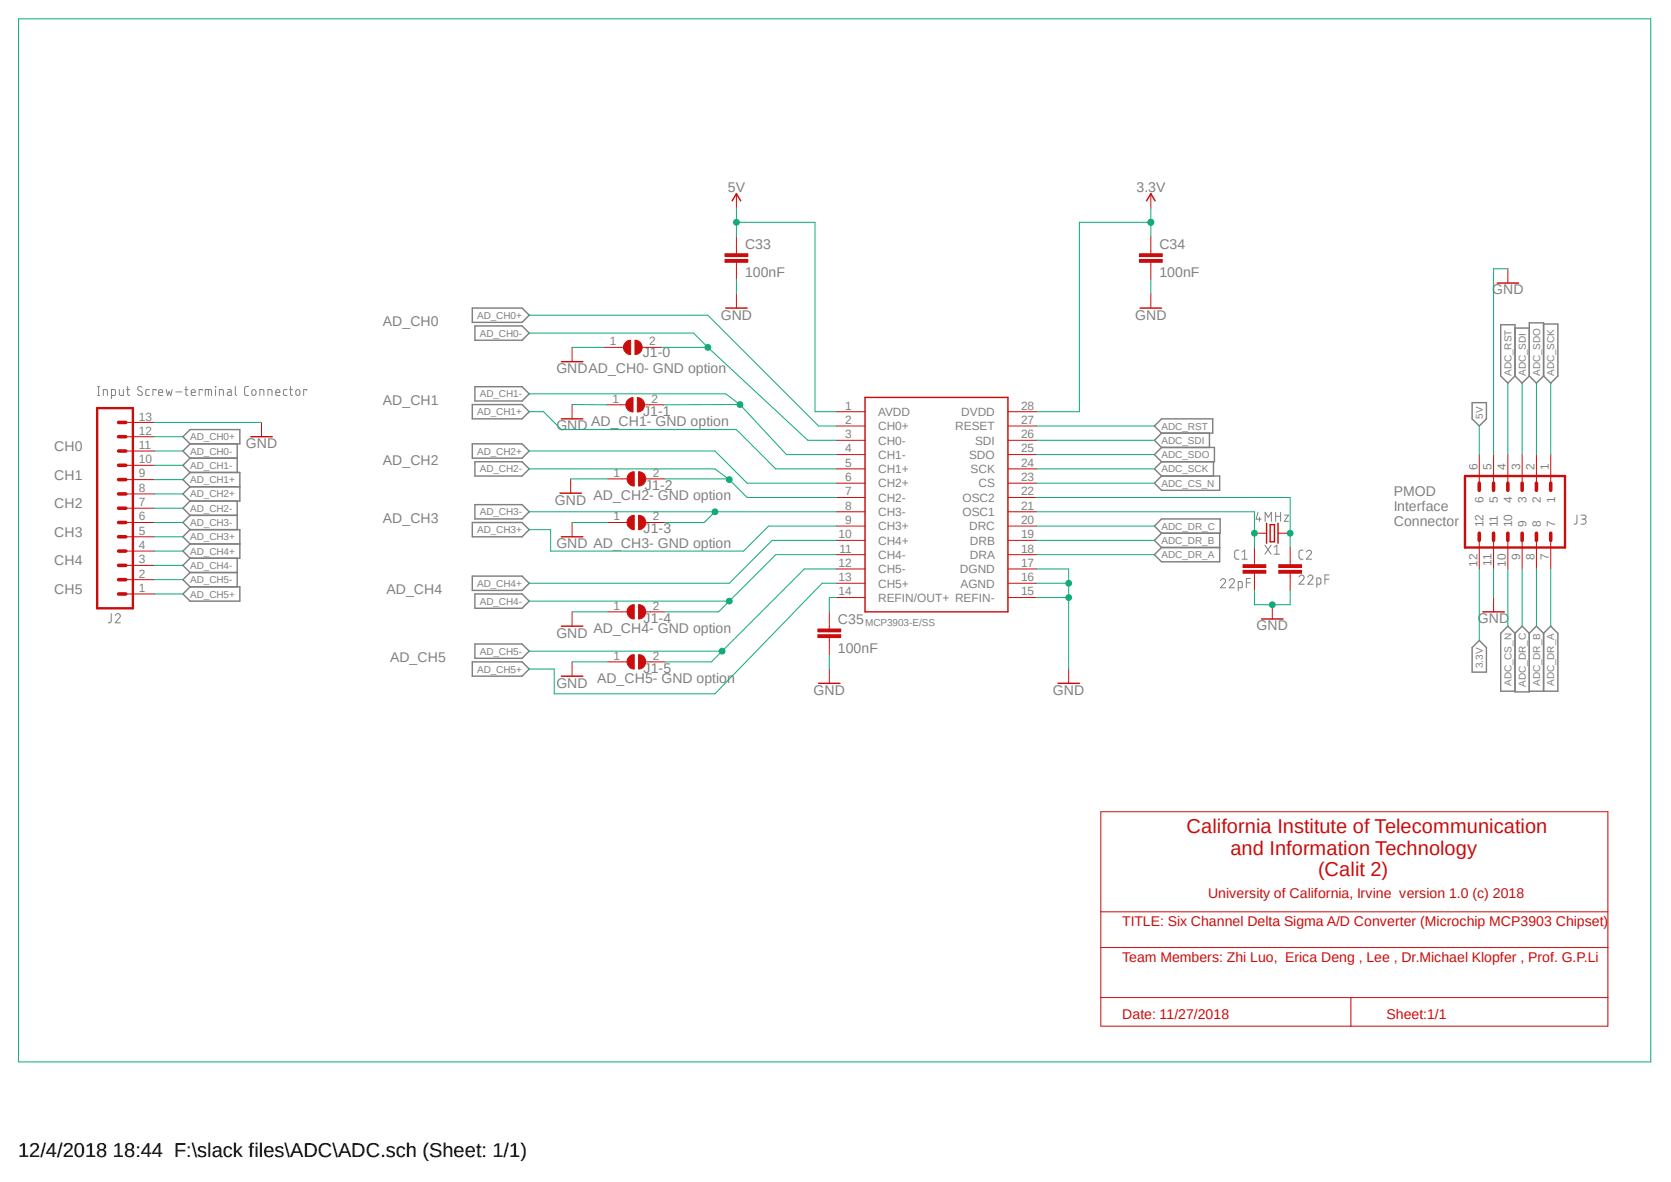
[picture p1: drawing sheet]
<svg xmlns="http://www.w3.org/2000/svg" width="297mm" height="210mm" viewBox="0 0 297 210" stroke-linecap="round" stroke-linejoin="round" font-family="sans-serif">
<path d="M3.2 3.2l290.4 185.6M293.6 3.2l-290.4 185.6" fill="none" stroke="#fff" stroke-width=".18"/>
<g fill="none" stroke="#808080" stroke-width=".18">
<path d="M17.4 70.3h.3M17.4 68.7h.3M17.5 68.7v1.6M18.4 70.3v-1.1l.6 .1 .1 1M19.8 70.3l.7-.2-.1-.8-.6-.1v1.6M21.2 69.2v.8l.3 .3h.4v-1.1M22.5 69.2h.5M22.7 68.7v1.3l.1 .2 .2 .1M25.2 68.8a.42 .42 0 0 0-.5-.1 .42 .42 0 0 0-.2 .5l.6 .4a.37 .37 0 0 1 .2 .4 .37 .37 0 0 1-.4 .3l-.5-.2M26.5 69.2h-.5l-.1 .3 .1 .6 .5 .2M27.7 69.4v-.2h-.5v1.1M28.2 69.7h.7a.37 .37 0 0 0-.2-.5 .37 .37 0 0 0-.5 .4l.1 .6 .6 .1"/>
<path d="M29.5 69.2l.3 1.1 .3-.7 .3 .7 .2-1.1M31.2 69.6h1.1M32.9 69.2h.5M33.1 68.7v1.4l.3 .2M34 69.7h.7a.37 .37 0 0 0-.2-.5 .37 .37 0 0 0-.5 .4l.1 .6 .6 .1M35.9 69.4v-.2h-.5v1.1M36.5 70.3v-1.1h1l.1 .3v.8M37 69.2v1.1M38.3 68.7h.1zM38.3 69.2v1.1M39 70.3v-1.1l.6 .1 .1 1M40.5 69.2h.5l.1 .3v.8l-.6-.1-.1-.1 .1-.4 .6-.1"/>
<path d="M41.8 68.7v1.3l.3 .3M44.2 68.7h-.6l-.1 .3v1.1l.1 .1 .6 .1M44.8 69.4a.37 .37 0 0 1 .4-.2 .37 .37 0 0 1 .3 .4v.3a.38 .38 0 0 1-.4 .4 .38 .38 0 0 1-.4-.4zM46.2 70.3v-1.1l.6 .1 .1 1M47.6 70.3v-1.1l.7 .1v1M49 69.7h.7a.37 .37 0 0 0-.2-.5 .37 .37 0 0 0-.5 .4l.1 .5 .6 .2M51 69.2h-.5l-.1 .3v.6l.6 .2M51.5 69.2h.5M51.6 68.7v1.3l.2 .2 .2 .1M52.6 69.4a.37 .37 0 0 1 .4-.2 .37 .37 0 0 1 .3 .4v.5a.37 .37 0 0 1-.4 .2 .37 .37 0 0 1-.3-.4zM54.5 69.4v-.2h-.5v1.1M220.2 97.7l-.5 .1-.2 .3v1.1l.3 .2h.4"/>
<path d="M220.8 99.4h.9M220.8 98.1l.4-.4v1.7M223.6 91l-.3 1.2h.9M223.9 91.9v.7M224.8 96.9l1.1 1.6M224.9 92.6v-1.6l.5 .9 .6-.9v1.6M225.9 96.9l-1.1 1.6M226.5 97.2l.4-.3v1.6M226.5 98.5h.9M226.7 91v1.6M226.7 91.7h.9M227.6 91v1.6"/>
<path d="M228.3 91.5h.7l-.7 1.1h.7M231.6 97.7l-.5 .1-.2 .3 .1 1.1 .1 .1 .5 .1M232.2 98.1a.45 .45 0 0 1 .6-.4 .45 .45 0 0 1 .2 .8l-.8 .9h.9M280.3 91.5v1.3a.38 .38 0 0 1-.5 .3M281 91.5h.6a.36 .36 0 0 1 .3 .4 .36 .36 0 0 1-.3 .3h-.4M281.5 92.2a.45 .45 0 0 1 .4 .4 .45 .45 0 0 1-.2 .5h-.7M19.8 109v1.3a.38 .38 0 0 1-.5 .4M20.5 109.4a.44 .44 0 0 1 .6-.4 .44 .44 0 0 1 .2 .7l-.8 1h.9M216.9 103.2a.46 .46 0 0 1 .7-.4 .46 .46 0 0 1 .1 .7l-.8 .9h.9M218.5 103.2a.46 .46 0 0 1 .6-.4 .46 .46 0 0 1 .2 .7l-.8 .9h.9M220.1 104.4l.7-.1v-.9l-.7-.1v1.7M221.5 103.5h.7"/>
<path d="M222.2 102.8h-.7v1.6M230.9 102.5a.46 .46 0 0 1 .6-.3 .46 .46 0 0 1 .2 .7l-.8 .9h.9M232.5 102.5a.45 .45 0 0 1 .6-.3 .45 .45 0 0 1 .1 .7l-.7 .9h.9M234.1 103.8h.6a.89 .89 0 0 0 0-1l-.6-.1v1.7M235.5 102.9h.7M236.2 102.2h-.7v1.6"/>
</g>
<g fill="none" stroke="#808080" stroke-width=".25">
<path d="M83.9 54.7h8.9l1.3 1.3-1.3 1.3h-8.9zM84.4 57.9h8.4l1.3 1.3-1.3 1.3h-8.4zM266.7 57.7h2.6v9.1l-1.3 1.3-1.3-1.3zM269.3 58.3h2.5M274.4 57.6h2.5v9.2l-1.3 1.3-1.2-1.3M32.5 77.6l1.3-1.3h8.8v2.6h-8.8zM33.8 78.9l-1.3 1.2 1.3 1.3M42.2 78.9v5M83.9 78.9h8.9l1.3 1.2-1.3 1.3h-8.9zM83.9 71.9h8.9l1.3 1.3-1.3 1.2h-8.9zM84.4 68.7h8.4l1.3 1.3-1.3 1.2h-8.4zM205.2 75.7l1.3-1.3h9.1v2.6h-9.1z"/>
<path d="M206.5 79.5h9.4v2.5h-9.4M206.5 77l-1.3 1.2 1.3 1.3M206.5 79.5l-1.3 1.3 1.3 1.2M215 77v2.5M261.7 71.5h2.5v2.9l-1.3 1.3-1.2-1.3zM269.3 66.8l1.3 1.3 1.2-1.3M271.8 66.8v-9.4h2.6v9.4M271.8 66.8l1.3 1.3 1.3-1.3M33.8 83.9h8.8v5.1h-8.8M33.8 94.1h8.8v5.1h-8.8M33.8 81.4h8.4M33.8 83.9l-1.3 1.3 1.3 1.3"/>
<path d="M33.8 86.5h8.8M33.8 86.5l-1.3 1.3 1.3 1.2M33.8 89l-1.3 1.3 1.3 1.3M33.8 91.6h8.4M33.8 91.6l-1.3 1.2 1.3 1.3M33.8 81.4l-1.3 1.3 1.3 1.2M33.8 94.1l-1.3 1.3 1.3 1.2M33.8 96.6h8.8M33.8 96.6l-1.3 1.3 1.3 1.3M33.8 99.2l-1.3 1.3 1.3 1.2M42.2 89v5.1M42.2 99.2v5.1"/>
<path d="M83.9 92.8h8.9l1.3 1.3-1.3 1.3h-8.9zM84.4 82h8.4l1.3 1.3-1.3 1.3h-8.4zM84.4 89.7h8.4l1.3 1.2-1.3 1.3h-8.4zM205.2 93.5l1.3-1.3h10.4v2.5h-10.4zM206.5 84.6h10.3v2.5h-10.3l-1.3-1.2zM206.5 82l-1.3 1.3 1.3 1.3M206.5 94.7l-1.3 1.3 1.3 1.3M206.5 97.3h10.3M215.7 82v2.6M216.8 94.7v5.1h-10.3l-1.3-1.2 1.3-1.3M33.8 104.3h8.8v2.5h-8.8l-1.3-1.3zM33.8 101.7h8.4"/>
<path d="M33.8 101.7l-1.3 1.3 1.3 1.3M83.9 102.4h8.9l1.3 1.2-1.3 1.3h-8.9zM83.9 117.6h8.9l1.3 1.3-1.3 1.2h-8.9zM84.4 105.5h8.4l1.3 1.3-1.3 1.3h-8.4zM84.4 114.4h8.4l1.3 1.3-1.3 1.3h-8.4zM262.9 113.8l1.3 1.3v4.3h-2.5v-4.3zM269.3 112.5l-1.3-1.2-1.3 1.2v10.3h2.6M269.3 112.5v10.4h2.5v-10.4M269.3 112.5l1.3-1.2 1.2 1.2M271.8 112.5l1.3-1.2 1.3 1.2M274.4 112.5v10.3M274.4 112.5l1.2-1.2 1.3 1.2v10.3h-5.1"/>
</g>
<g fill="none" stroke="#c90d0c" stroke-width=".18">
<path d="M204.6 34.4v2.6M148.7 73.2h5.1M148.7 75.7h5.1M148.7 78.2h5.1M179.2 73.2h5M179.2 75.7h5M179.2 78.2h5M148.7 80.8h5.1M148.7 83.3h5.1M148.7 85.9h5.1M148.7 88.4h5.1M148.7 90.9h5.1"/>
<path d="M148.7 93.5h5.1M148.7 96h5.1M148.7 98.6h5.1M179.2 80.8h5M179.2 83.3h5M179.2 85.9h5M179.2 88.4h5M179.2 90.9h5M179.2 93.5h5M179.2 96h5M179.2 98.6h5M148.7 101.1h5.1"/>
<path d="M148.7 103.6h5.1M148.7 106.2h5.1M179.2 101.1h5M179.2 103.6h5M179.2 106.2h5M195.7 144.2h90.1v38.1h-90.1zM195.7 162h90.1M195.7 168.4h90.1M195.7 177.2h90.1M240.1 177.2v5.1"/>
</g>
<path d="M203.8 35.7l.8-1.3 .7 1.3M153.8 70.6h25.4v38.1h-25.4z" fill="none" stroke="#c90d0c" stroke-width=".25"/>
<path d="M128.9 46.1h4v.5h-4z" fill-rule="evenodd" fill="#c90d0c"/>
<path d="M128.9 46.1h4v.5h-4z" fill="none" stroke="#c90d0c" stroke-width=".18"/>
<path d="M128.9 45.1h4v.5h-4z" fill-rule="evenodd" fill="#c90d0c"/>
<path d="M128.9 45.1h4v.5h-4zM130.9 42v3.1M130.9 46.6v3.1" fill="none" stroke="#c90d0c" stroke-width=".18"/>
<path d="M202.5 46.1h4.1v.5h-4.1z" fill-rule="evenodd" fill="#c90d0c"/>
<path d="M202.5 46.1h4.1v.5h-4.1z" fill="none" stroke="#c90d0c" stroke-width=".18"/>
<path d="M202.5 45.1h4.1v.5h-4.1z" fill-rule="evenodd" fill="#c90d0c"/>
<path d="M130.9 34.4v2.6M130.9 52.2v2.5M202.5 45.1h4.1v.5h-4.1zM204.6 42v3.1M204.6 46.6v3.1M204.6 52.2v2.5" fill="none" stroke="#c90d0c" stroke-width=".18"/>
<path d="M130.1 35.7l.8-1.3 .8 1.3M129 54.7h3.8M202.6 54.7h3.9" fill="none" stroke="#c90d0c" stroke-width=".25"/>
<path d="M145.4 112.8h4v.5h-4z" fill-rule="evenodd" fill="#c90d0c"/>
<path d="M145.4 112.8h4v.5h-4z" fill="none" stroke="#c90d0c" stroke-width=".18"/>
<path d="M145.4 111.8h4v.5h-4z" fill-rule="evenodd" fill="#c90d0c"/>
<g fill="none" stroke="#c90d0c" stroke-width=".18">
<path d="M268 47.8v2.5M22.4 77.6h5M22.4 75.1h5M46.5 75.1v2.5M22.4 97.9h5M22.4 95.4h5M22.4 92.8h5M22.4 90.3h5M22.4 87.8h5M22.4 85.2h5M22.4 82.7h5M22.4 80.1h5"/>
<path d="M223 99.8v.5M262.9 80.8v5.1M262.9 96v5.1M265.5 80.8v5.1M265.5 96v5.1M268 80.8v5.1M268 96v5.1M270.6 80.8v5.1M270.6 96v5.1M273.1 80.8v5.1M273.1 96v5.1M275.6 80.8v5.1"/>
<path d="M275.6 96v5.1M22.4 105.5h5M22.4 103h5M22.4 100.5h5M145.4 111.8h4v.5h-4zM147.4 108.7v3.1M147.4 113.3v3M147.4 118.9v2.5M189.9 118.9v2.5M223 101.9v.5M265.5 106.2v2.5"/>
</g>
<path d="M266.1 50.3h3.8M44.6 77.6h3.8M263.6 108.7h3.8M145.5 121.4h3.8M188 121.4h3.9" fill="none" stroke="#c90d0c" stroke-width=".25"/>
<path d="M17.3 72.5h6.3v35.6h-6.3zM260.4 84.6h17.8v12.7h-17.8z" fill="none" stroke="#c90d0c" stroke-width=".42"/>
<g fill="none" stroke="#c90d0c" stroke-width=".64">
<path d="M21.1 77.6h1.3M21.1 75.1h1.3M21.1 95.4h1.3M21.1 97.9h1.3M21.1 92.8h1.3M21.1 90.3h1.3M21.1 87.8h1.3M21.1 85.2h1.3M21.1 82.7h1.3M21.1 80.1h1.3M262.9 85.9v1.2M262.9 94.7v1.3"/>
<path d="M265.5 85.9v1.2M265.5 94.7v1.3M268 85.9v1.2M268 94.7v1.3M270.6 85.9v1.2M270.6 94.7v1.3M273.1 85.9v1.2M273.1 94.7v1.3M275.6 85.9v1.2M275.6 94.7v1.3M21.1 100.5h1.3M21.1 103h1.3"/>
<path d="M21.1 105.5h1.3"/>
</g>
<path d="M220.9 101.3h4.1v.6h-4.1z" fill-rule="evenodd" fill="#c90d0c"/>
<path d="M220.9 101.3h4.1v.6h-4.1z" fill="none" stroke="#c90d0c" stroke-width=".18"/>
<path d="M220.9 100.3h4.1v.5h-4.1z" fill-rule="evenodd" fill="#c90d0c"/>
<path d="M223 97.3v2.5M229.3 99.8v.5M220.9 100.3h4.1v.5h-4.1zM223 102.4v2.5M229.3 101.9v.5" fill="none" stroke="#c90d0c" stroke-width=".18"/>
<path d="M227.3 101.3h4.1v.6h-4.1z" fill-rule="evenodd" fill="#c90d0c"/>
<path d="M227.3 101.3h4.1v.6h-4.1z" fill="none" stroke="#c90d0c" stroke-width=".18"/>
<path d="M227.3 100.3h4.1v.5h-4.1z" fill-rule="evenodd" fill="#c90d0c"/>
<path d="M229.3 97.3v2.5M227.3 100.3h4.1v.5h-4.1zM229.3 102.4v2.5" fill="none" stroke="#c90d0c" stroke-width=".18"/>
<path d="M112.9 60.5a1.27 1.27 0 0 1 1.2 1.2 1.27 1.27 0 0 1-1.2 1.3z" fill-rule="evenodd" fill="#c90d0c"/>
<path d="M112.9 60.5a1.27 1.27 0 0 1 1.2 1.2 1.27 1.27 0 0 1-1.2 1.3z" fill="none" stroke="#c90d0c" stroke-width=".18"/>
<path d="M111.2 60.8l.3-.2 .6-.1v2.5a1.25 1.25 0 0 1-1.2-.8 1.25 1.25 0 0 1 .3-1.4z" fill-rule="evenodd" fill="#c90d0c"/>
<path d="M101.7 61.7v2.6M107.4 61.7h3.4M111.2 60.8l.3-.2 .6-.1v2.5a1.25 1.25 0 0 1-1.2-.8 1.25 1.25 0 0 1 .3-1.4zM114.1 61.7h3.5" fill="none" stroke="#c90d0c" stroke-width=".18"/>
<path d="M99.8 64.3h3.8" fill="none" stroke="#c90d0c" stroke-width=".25"/>
<path d="M113.3 70.7a1.27 1.27 0 0 1 1.3 1.2 1.27 1.27 0 0 1-1.3 1.3z" fill-rule="evenodd" fill="#c90d0c"/>
<path d="M113.3 70.7a1.27 1.27 0 0 1 1.3 1.2 1.27 1.27 0 0 1-1.3 1.3z" fill="none" stroke="#c90d0c" stroke-width=".18"/>
<path d="M111.6 71l.4-.2 .5-.1v2.5a1.25 1.25 0 0 1-1.2-.8 1.25 1.25 0 0 1 .3-1.4z" fill-rule="evenodd" fill="#c90d0c"/>
<path d="M101.7 71.9v2.5M107.8 71.9h3.5M111.6 71l.4-.2 .5-.1v2.5a1.25 1.25 0 0 1-1.2-.8 1.25 1.25 0 0 1 .3-1.4zM114.6 71.9h3.4" fill="none" stroke="#c90d0c" stroke-width=".18"/>
<path d="M99.8 74.4h3.8" fill="none" stroke="#c90d0c" stroke-width=".25"/>
<path d="M113.5 83.8a1.27 1.27 0 0 1 1.3 1.3 1.27 1.27 0 0 1-1.3 1.3z" fill-rule="evenodd" fill="#c90d0c"/>
<path d="M113.5 83.8a1.27 1.27 0 0 1 1.3 1.3 1.27 1.27 0 0 1-1.3 1.3z" fill="none" stroke="#c90d0c" stroke-width=".18"/>
<path d="M111.8 84.2l.3-.3 .6-.1v2.6a1.27 1.27 0 0 1-1.2-.8 1.27 1.27 0 0 1 .3-1.4z" fill-rule="evenodd" fill="#c90d0c"/>
<path d="M101.7 92.8v2.6M108 85.1h3.5M111.8 84.2l.3-.3 .6-.1v2.6a1.27 1.27 0 0 1-1.2-.8 1.27 1.27 0 0 1 .3-1.4zM114.8 85.1h3.4" fill="none" stroke="#c90d0c" stroke-width=".18"/>
<path d="M99.8 95.4h3.8" fill="none" stroke="#c90d0c" stroke-width=".25"/>
<path d="M113.5 91.6a1.27 1.27 0 0 1 1.3 1.2 1.27 1.27 0 0 1-1.3 1.3z" fill-rule="evenodd" fill="#c90d0c"/>
<path d="M113.5 91.6a1.27 1.27 0 0 1 1.3 1.2 1.27 1.27 0 0 1-1.3 1.3z" fill="none" stroke="#c90d0c" stroke-width=".18"/>
<path d="M111.8 91.9l.3-.2 .6-.1v2.5a1.27 1.27 0 0 1-1.2-.8 1.27 1.27 0 0 1 .3-1.4z" fill-rule="evenodd" fill="#c90d0c"/>
<path d="M108 92.8h3.5M111.8 91.9l.3-.2 .6-.1v2.5a1.27 1.27 0 0 1-1.2-.8 1.27 1.27 0 0 1 .3-1.4zM114.8 92.8h3.4M101.7 108.7v2.6" fill="none" stroke="#c90d0c" stroke-width=".18"/>
<path d="M99.8 111.3h3.8" fill="none" stroke="#c90d0c" stroke-width=".25"/>
<path d="M113.5 107.4a1.27 1.27 0 0 1 1.3 1.3 1.27 1.27 0 0 1-1.3 1.3z" fill-rule="evenodd" fill="#c90d0c"/>
<path d="M113.5 107.4a1.27 1.27 0 0 1 1.3 1.3 1.27 1.27 0 0 1-1.3 1.3z" fill="none" stroke="#c90d0c" stroke-width=".18"/>
<path d="M111.8 107.8l.3-.2 .6-.2v2.6a1.28 1.28 0 0 1-1.1-.8 1.28 1.28 0 0 1 .2-1.4z" fill-rule="evenodd" fill="#c90d0c"/>
<path d="M101.4 85.1v2.5M223.6 94.7h1.5M227.2 94.7h1.5M101.7 117.6v2.5M108 108.7h3.5M111.8 107.8l.3-.2 .6-.2v2.6a1.28 1.28 0 0 1-1.1-.8 1.28 1.28 0 0 1 .2-1.4zM114.8 108.7h3.4M226.1 107.4v2.6" fill="none" stroke="#c90d0c" stroke-width=".18"/>
<path d="M99.5 87.6h3.8M225.1 93v3.5M225.8 93.2h.7v3.1h-.7zM227.2 93v3.5M224.2 110h3.8M99.8 120.1h3.8" fill="none" stroke="#c90d0c" stroke-width=".25"/>
<path d="M113.5 116.3a1.27 1.27 0 0 1 1.3 1.3 1.27 1.27 0 0 1-1.3 1.3z" fill-rule="evenodd" fill="#c90d0c"/>
<path d="M113.5 116.3a1.27 1.27 0 0 1 1.3 1.3 1.27 1.27 0 0 1-1.3 1.3z" fill="none" stroke="#c90d0c" stroke-width=".18"/>
<path d="M111.8 116.7l.3-.3 .6-.1v2.6a1.28 1.28 0 0 1-1.1-.8 1.28 1.28 0 0 1 .2-1.4z" fill-rule="evenodd" fill="#c90d0c"/>
<path d="M108 117.6h3.5M111.8 116.7l.3-.3 .6-.1v2.6a1.28 1.28 0 0 1-1.1-.8 1.28 1.28 0 0 1 .2-1.4zM114.8 117.6h3.4" fill="none" stroke="#c90d0c" stroke-width=".18"/>
<path d="M130.9 49.7v2.5M204.6 49.7v2.5M147.4 116.3v2.6M184.2 101.1h5.7v17.8M184.2 103.6h5.7" fill="none" stroke="#0dab76" stroke-width=".18"/>
<circle cx="189.9" cy="103.6" r=".51" fill="#0dab76"/>
<g fill="none" stroke="#0dab76" stroke-width=".18">
<path d="M184.2 106.2h5.7"/>
<circle cx="189.9" cy="103.6" r=".51"/>
</g>
<circle cx="189.9" cy="106.2" r=".51" fill="#0dab76"/>
<g fill="none" stroke="#0dab76" stroke-width=".18">
<path d="M268 47.8h-2.5v33M27.4 75.1h19.1M101.7 61.7h5.7M101.7 71.9h6.1M101.7 92.8h6.3M101.7 108.7h6.3M223 104.9v2.5h6.3v-2.5M265.5 101.1v5.1"/>
<circle cx="189.9" cy="106.2" r=".51"/>
</g>
<circle cx="226.1" cy="107.4" r=".51" fill="#0dab76"/>
<g fill="none" stroke="#0dab76" stroke-width=".18">
<path d="M130.9 37v2.5M101.4 85.1h6.6M101.7 117.6h6.3"/>
<circle cx="226.1" cy="107.4" r=".51"/>
</g>
<circle cx="130.9" cy="39.5" r=".51" fill="#0dab76"/>
<g fill="none" stroke="#0dab76" stroke-width=".18">
<path d="M191.9 39.5v33.7h-7.7M204.6 37v5M130.9 42v-2.5h14v33.7h3.8M262.9 75.7v5.1"/>
<circle cx="130.9" cy="39.5" r=".51"/>
</g>
<circle cx="204.6" cy="39.5" r=".51" fill="#0dab76"/>
<g fill="none" stroke="#0dab76" stroke-width=".18">
<path d="M191.9 39.5h12.7"/>
<circle cx="204.6" cy="39.5" r=".51"/>
</g>
<circle cx="204.6" cy="39.5" r=".51" fill="#0dab76"/>
<g fill="none" stroke="#0dab76" stroke-width=".18">
<path d="M94.1 56h31.7l19.7 19.7h3.2M94.1 59.2h29.2l2.5 2.5M27.4 77.6h5.1M117.6 61.7h8.2M125.8 61.7l17.8 16.5h5.1M27.4 80.1h5.1M262.9 101.1v12.7"/>
<circle cx="204.6" cy="39.5" r=".51"/>
</g>
<circle cx="125.8" cy="61.7" r=".51" fill="#0dab76"/>
<g fill="none" stroke="#0dab76" stroke-width=".18">
<path d="M94.1 73.2h2.5l3.2 3.1h31.1l7 7h10.8M27.4 85.2h5.1M27.4 87.8h5.1M27.4 90.3h5.1M94.1 83.3h33l2.5 1.9M94.1 80.1h33l5.7 5.8h15.9M118.2 85.1h11.3l3.3 3.3h15.9"/>
<circle cx="125.8" cy="61.7" r=".51"/>
</g>
<circle cx="129.6" cy="85.2" r=".51" fill="#0dab76"/>
<g fill="none" stroke="#0dab76" stroke-width=".18">
<path d="M27.4 92.8h5.1M94.1 90.9h54.6M127.1 90.9l-1.9 1.9h-7"/>
<circle cx="129.6" cy="85.2" r=".51"/>
</g>
<circle cx="127.1" cy="90.9" r=".51" fill="#0dab76"/>
<g fill="none" stroke="#0dab76" stroke-width=".18">
<path d="M94.1 70h34.9l2.5 1.9M131.5 71.9l8.3 8.9h8.9M131.5 71.9h-13.5M27.4 82.7h5.1"/>
<circle cx="127.1" cy="90.9" r=".51"/>
</g>
<circle cx="131.5" cy="71.9" r=".51" fill="#0dab76"/>
<g fill="none" stroke="#0dab76" stroke-width=".18">
<path d="M27.4 95.4h5.1M27.4 97.9h5.1M148.7 93.5h-12.1l-4.4 4.4h-34.3v-3.8h-3.8M148.7 96h-11.5l-7.6 7.6h-35.5M148.7 98.6h-10.8l-10.2 10.1h-9.5M27.4 100.5h5.1M94.1 106.8h35.5"/>
<circle cx="131.5" cy="71.9" r=".51"/>
</g>
<circle cx="129.6" cy="106.8" r=".51" fill="#0dab76"/>
<g fill="none" stroke="#0dab76" stroke-width=".18">
<path d="M27.4 103h5.1M94.1 115.7h34.3M148.7 101.1h-5.7l-16.6 16.5"/>
<circle cx="129.6" cy="106.8" r=".51"/>
</g>
<circle cx="128.4" cy="115.7" r=".51" fill="#0dab76"/>
<g fill="none" stroke="#0dab76" stroke-width=".18">
<path d="M184.2 75.7h21M184.2 78.2h21M268 68.1v12.7M270.6 68.1v12.7M273.1 68.1v12.7M275.6 68.1v12.7M184.2 80.8h21M184.2 83.3h21M184.2 85.9h21M184.2 90.9h38.8v6.4M223 94.7h.6M27.4 105.5h5.1"/>
<path d="M118.2 117.6h8.2M148.7 103.6h-2.6l-19 19.7h-28.6v-4.4h-4.4M268 101.1v10.2"/>
<circle cx="128.4" cy="115.7" r=".51"/>
</g>
<circle cx="223" cy="94.7" r=".51" fill="#0dab76"/>
<g fill="none" stroke="#0dab76" stroke-width=".18">
<path d="M3.3 3.3h290.1v185.4h-290.1zM184.2 96h21M184.2 98.6h21M184.2 88.4h45.1v8.9M228.7 94.7h.6M273.1 101.1v10.2M275.6 101.1v10.2"/>
<circle cx="223" cy="94.7" r=".51"/>
</g>
<circle cx="229.3" cy="94.7" r=".51" fill="#0dab76"/>
<g fill="none" stroke="#0dab76" stroke-width=".18">
<path d="M184.2 93.5h21M148.7 106.2h-1.3v2.5M270.6 101.1v10.2"/>
<circle cx="229.3" cy="94.7" r=".51"/>
</g>
<g font-size="3.6" fill="#c90d0c">
<text x="210.9" y="148">California Institute of Telecommunication</text>
<text x="218.7" y="151.8">and Information Technology</text>
<text x="234.3" y="155.7">(Calit 2)</text>
</g>
<text font-size="3.6" x="3.2" y="205.7">12/4/2018 18:44 F:\slack files\ADC\ADC.sch (Sheet: 1/1)</text>
<g font-size="2.5" fill="#808080">
<text x="129.4" y="34.2">5V</text>
<text x="202" y="34.2">3.3V</text>
<text x="132.4" y="44.2">C33</text>
<text x="206.1" y="44.2">C34</text>
<text x="132.4" y="49.3">100nF</text>
<text x="206.1" y="49.3">100nF</text>
<text x="265.2" y="52.3">GND</text>
<text x="68.1" y="57.9">AD_CH0</text>
<text x="128.1" y="56.8">GND</text>
<text x="201.8" y="56.8">GND</text>
<text x="114.3" y="63.5">J1-0</text>
<text x="68.1" y="71.9">AD_CH1</text>
<text x="98.9" y="66.3">GNDAD_CH0- GND option</text>
<text x="98.9" y="76.5">GND</text>
<text x="105.1" y="75.7">AD_CH1- GND option</text>
<text x="114.3" y="73.8">J1-1</text>
<text x="9.7" y="80.1">CH0</text>
<text x="43.7" y="79.6">GND</text>
<text x="68.1" y="82.7">AD_CH2</text>
<text x="9.7" y="85.2">CH1</text>
<text x="98.6" y="89.7">GND</text>
<text x="105.5" y="88.9">AD_CH2- GND option</text>
<text x="114.6" y="87">J1-2</text>
<text x="247.7" y="88.1">PMOD</text>
<text x="9.7" y="90.3">CH2</text>
<text x="9.7" y="95.4">CH3</text>
<text x="68.1" y="92.8">AD_CH3</text>
<text x="114.4" y="94.7">J1-3</text>
<text x="247.7" y="90.8">Interface</text>
<text x="247.7" y="93.5">Connector</text>
<text x="9.7" y="100.5">CH4</text>
<text x="98.9" y="97.4">GND AD_CH3- GND option</text>
<text x="9.7" y="105.5">CH5</text>
<text x="68.7" y="105.5">AD_CH4</text>
<text x="98.9" y="113.3">GND</text>
<text x="105.5" y="112.5">AD_CH4- GND option</text>
<text x="114.4" y="110.6">J1-4</text>
<text x="148.9" y="110.9">C35</text>
<text x="223.4" y="112">GND</text>
<text x="262.7" y="110.7">GND</text>
<text x="69.3" y="117.6">AD_CH5</text>
<text x="114.4" y="119.5">J1-5</text>
<text x="148.9" y="116">100nF</text>
<text x="98.9" y="122.2">GND</text>
<text x="106.1" y="121.4">AD_CH5- GND option</text>
<text x="144.6" y="123.4">GND</text>
<text x="187.1" y="123.4">GND</text>
</g>
<g font-size="2.5" fill="#c90d0c">
<text x="214.7" y="159.5">University of California, Irvine version 1.0 (c) 2018</text>
<text x="199.5" y="164.6">TITLE: Six Channel Delta Sigma A/D Converter (Microchip MCP3903 Chipset)</text>
<text x="199.5" y="170.9">Team Members: Zhi Luo, Erica Deng , Lee , Dr.Michael Klopfer , Prof. G.P.Li</text>
<text x="199.5" y="181.1">Date: 11/27/2018</text>
<text x="246.5" y="181.1">Sheet:1/1</text>
</g>
<g font-size="2.1" fill="#808080">
<text x="108.4" y="61.4">1</text>
<text x="115.4" y="61.4">2</text>
<text x="108.8" y="71.6">1</text>
<text x="115.8" y="71.6">2</text>
<text x="24.7" y="77.3">12</text>
<text x="24.7" y="74.7">13</text>
<text x="150.2" y="72.8">1</text>
<text x="150.2" y="75.4">2</text>
<text x="150.2" y="77.9">3</text>
<text x="156.1" y="73.9">AVDD</text>
<text x="156.1" y="76.5">CH0+</text>
<text x="169.8" y="76.5">RESET</text>
<text x="170.9" y="73.9">DVDD</text>
<text x="181.5" y="77.9">26</text>
<text x="181.5" y="75.4">27</text>
<text x="181.5" y="72.8">28</text>
<text x="24.7" y="82.3">10</text>
<text x="24.7" y="79.8">11</text>
<text x="150.2" y="80.4">4</text>
<text x="150.2" y="82.9">5</text>
<text x="156.1" y="79">CH0-</text>
<text x="156.1" y="81.5">CH1-</text>
<text x="172.3" y="81.5">SDO</text>
<text x="173.3" y="79">SDI</text>
<text x="181.5" y="82.9">24</text>
<text x="181.5" y="80.4">25</text>
<text x="262.6" y="83.5" transform="rotate(-90 262.6 83.5)">6</text>
<text x="265.1" y="83.5" transform="rotate(-90 265.1 83.5)">5</text>
<text x="267.7" y="83.5" transform="rotate(-90 267.7 83.5)">4</text>
<text x="270.2" y="83.5" transform="rotate(-90 270.2 83.5)">3</text>
<text x="272.8" y="83.5" transform="rotate(-90 272.8 83.5)">2</text>
<text x="275.3" y="83.5" transform="rotate(-90 275.3 83.5)">1</text>
<text x="24.7" y="89.9">7</text>
<text x="24.7" y="87.4">8</text>
<text x="24.7" y="84.8">9</text>
<text x="109.1" y="84.7">1</text>
<text x="116" y="84.7">2</text>
<text x="150.2" y="85.5">6</text>
<text x="150.2" y="88">7</text>
<text x="156.1" y="84.1">CH1+</text>
<text x="156.1" y="86.6">CH2+</text>
<text x="156.1" y="89.2">CH2-</text>
<text x="171.1" y="89.2">OSC2</text>
<text x="172.5" y="84.1">SCK</text>
<text x="173.9" y="86.6">CS</text>
<text x="181.5" y="88">22</text>
<text x="181.5" y="85.5">23</text>
<text x="263.7" y="89.4" transform="rotate(-90 263.7 89.4)">6</text>
<text x="266.2" y="89.4" transform="rotate(-90 266.2 89.4)">5</text>
<text x="268.8" y="89.4" transform="rotate(-90 268.8 89.4)">4</text>
<text x="271.3" y="89.4" transform="rotate(-90 271.3 89.4)">3</text>
<text x="273.9" y="89.4" transform="rotate(-90 273.9 89.4)">2</text>
<text x="276.4" y="89.4" transform="rotate(-90 276.4 89.4)">1</text>
<text x="24.7" y="95">5</text>
<text x="24.7" y="92.5">6</text>
<text x="109.1" y="92.5">1</text>
<text x="116" y="92.5">2</text>
<text x="149.1" y="95.6">10</text>
<text x="150.2" y="90.6">8</text>
<text x="150.2" y="93.1">9</text>
<text x="156.1" y="91.7">CH3-</text>
<text x="156.1" y="94.2">CH3+</text>
<text x="171.1" y="91.7">OSC1</text>
<text x="172.3" y="94.2">DRC</text>
<text x="181.5" y="95.6">19</text>
<text x="181.5" y="93.1">20</text>
<text x="181.5" y="90.6">21</text>
<text x="263.7" y="93.7" transform="rotate(-90 263.7 93.7)">12</text>
<text x="266.2" y="93.7" transform="rotate(-90 266.2 93.7)">11</text>
<text x="268.8" y="93.7" transform="rotate(-90 268.8 93.7)">10</text>
<text x="271.3" y="93.7" transform="rotate(-90 271.3 93.7)">9</text>
<text x="273.9" y="93.7" transform="rotate(-90 273.9 93.7)">8</text>
<text x="276.4" y="93.7" transform="rotate(-90 276.4 93.7)">7</text>
<text x="24.7" y="100.1">3</text>
<text x="24.7" y="97.5">4</text>
<text x="149.1" y="100.7">12</text>
<text x="149.2" y="98.2">11</text>
<text x="156.1" y="96.8">CH4+</text>
<text x="156.1" y="99.3">CH4-</text>
<text x="156.1" y="101.9">CH5-</text>
<text x="170.6" y="101.9">DGND</text>
<text x="172.4" y="99.3">DRA</text>
<text x="172.4" y="96.8">DRB</text>
<text x="181.5" y="100.7">17</text>
<text x="181.5" y="98.2">18</text>
<text x="262.6" y="100.7" transform="rotate(-90 262.6 100.7)">12</text>
<text x="265.1" y="100.5" transform="rotate(-90 265.1 100.5)">11</text>
<text x="267.7" y="100.7" transform="rotate(-90 267.7 100.7)">10</text>
<text x="270.2" y="99.5" transform="rotate(-90 270.2 99.5)">9</text>
<text x="272.8" y="99.5" transform="rotate(-90 272.8 99.5)">8</text>
<text x="275.3" y="99.5" transform="rotate(-90 275.3 99.5)">7</text>
<text x="24.7" y="105.2">1</text>
<text x="24.7" y="102.6">2</text>
<text x="149.1" y="103.3">13</text>
<text x="149.1" y="105.8">14</text>
<text x="156.1" y="104.4">CH5+</text>
<text x="156.1" y="106.9">REFIN/OUT+ REFIN-</text>
<text x="170.7" y="104.4">AGND</text>
<text x="181.5" y="105.8">15</text>
<text x="181.5" y="103.3">16</text>
<text x="109.1" y="108.3">1</text>
<text x="116" y="108.3">2</text>
<text x="109.1" y="117.2">1</text>
<text x="116" y="117.2">2</text>
</g>
<g font-size="1.8" fill="#808080">
<text x="84.8" y="56.6">AD_CH0+</text>
<text x="85.3" y="59.8">AD_CH0-</text>
<text x="85.3" y="70.6">AD_CH1-</text>
<text x="268.6" y="66.8" transform="rotate(-90 268.6 66.8)">ADC_RST</text>
<text x="271.2" y="66.8" transform="rotate(-90 271.2 66.8)">ADC_SDI</text>
<text x="273.7" y="66.8" transform="rotate(-90 273.7 66.8)">ADC_SDO</text>
<text x="276.3" y="66.8" transform="rotate(-90 276.3 66.8)">ADC_SCK</text>
<text x="84.8" y="73.8">AD_CH1+</text>
<text x="206.5" y="76.3">ADC_RST</text>
<text x="263.6" y="74.4" transform="rotate(-90 263.6 74.4)">5V</text>
<text x="33.8" y="78.2">AD_CH0+</text>
<text x="33.8" y="80.8">AD_CH0-</text>
<text x="33.8" y="83.3">AD_CH1-</text>
<text x="84.8" y="80.8">AD_CH2+</text>
<text x="85.3" y="83.9">AD_CH2-</text>
<text x="206.5" y="78.9">ADC_SDI</text>
<text x="206.5" y="81.4">ADC_SDO</text>
<text x="206.5" y="83.9">ADC_SCK</text>
<text x="33.8" y="85.9">AD_CH1+</text>
<text x="33.8" y="88.4">AD_CH2+</text>
<text x="206.5" y="86.5">ADC_CS_N</text>
<text x="33.8" y="90.9">AD_CH2-</text>
<text x="33.8" y="93.5">AD_CH3-</text>
<text x="84.8" y="94.7">AD_CH3+</text>
<text x="85.3" y="91.6">AD_CH3-</text>
<text x="206.5" y="94.1">ADC_DR_C</text>
<text x="33.8" y="96">AD_CH3+</text>
<text x="33.8" y="98.6">AD_CH4+</text>
<text x="33.8" y="101.1">AD_CH4-</text>
<text x="206.5" y="96.6">ADC_DR_B</text>
<text x="206.5" y="99.2">ADC_DR_A</text>
<text x="33.8" y="103.6">AD_CH5-</text>
<text x="33.8" y="106.2">AD_CH5+</text>
<text x="84.8" y="104.3">AD_CH4+</text>
<text x="85.3" y="107.4">AD_CH4-</text>
<text x="153.8" y="111.3">MCP3903-E/SS</text>
<text x="84.8" y="119.5">AD_CH5+</text>
<text x="85.3" y="116.3">AD_CH5-</text>
<text x="263.6" y="118.7" transform="rotate(-90 263.6 118.7)">3.3V</text>
<text x="268.6" y="121.9" transform="rotate(-90 268.6 121.9)">ADC_CS_N</text>
<text x="271.2" y="122" transform="rotate(-90 271.2 122)">ADC_DR_C</text>
<text x="273.7" y="121.9" transform="rotate(-90 273.7 121.9)">ADC_DR_B</text>
<text x="276.3" y="121.9" transform="rotate(-90 276.3 121.9)">ADC_DR_A</text>
</g>
</svg>
